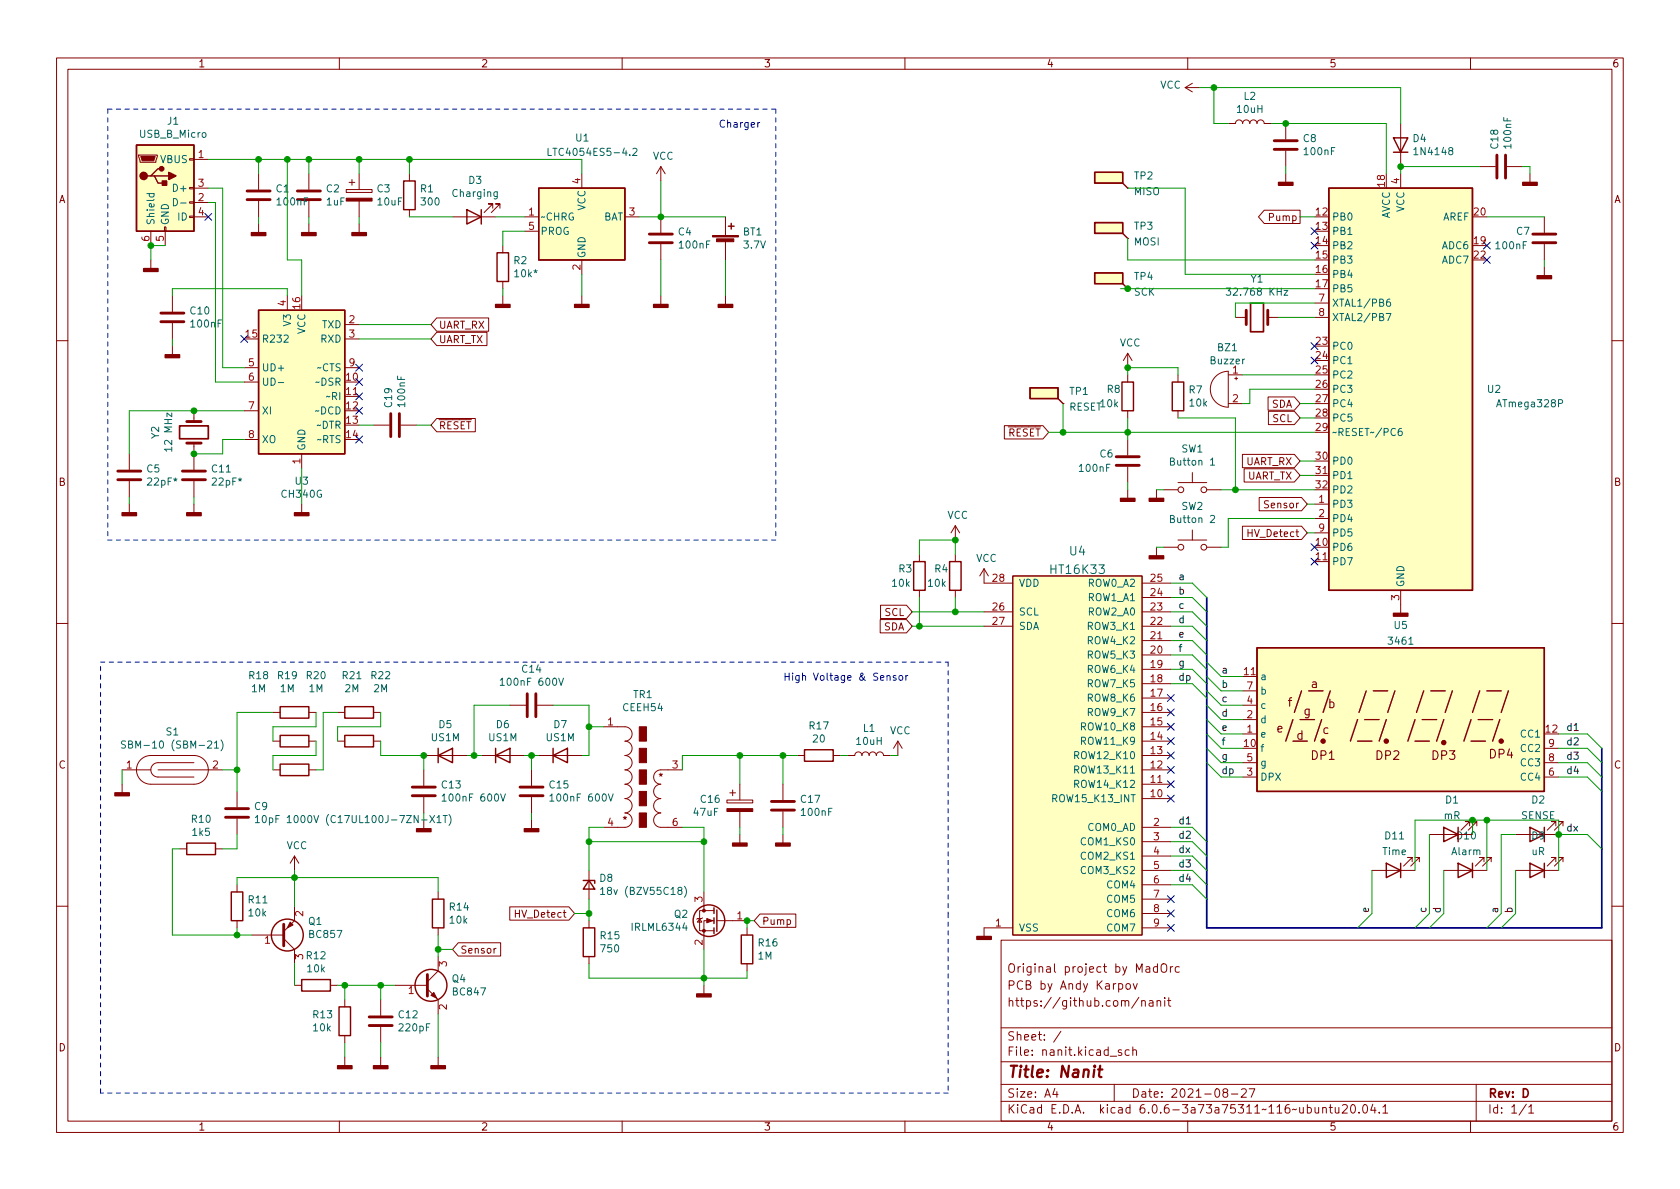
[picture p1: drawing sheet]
<svg xmlns="http://www.w3.org/2000/svg" width="297mm" height="210mm" viewBox="0 0 297 210" stroke-linecap="round" stroke-linejoin="round" font-family="sans-serif">
<g fill="none" stroke="#840000" stroke-width=".18">
<path d="M10 10.2h277v190.1h-277zM12 12.2h273v186.1h-273zM60 10.2v2M110 10.2v2M160 10.2v2M209.5 15.5l1.3 .8M209.5 15.5h2.6M210 10.2v2M210.8 14.7l-1.3 .8M260 10.2v2M24.5 27.4h3.3v.3l-.2 1h-2.8zM33.5 38.2h.8v.3h-.8z"/>
<path d="M33.5 35.7h.8v.2h-.8zM33.5 33.1h.8v.3h-.8zM33.5 28.1h.8v.2h-.8zM34.3 28.2h2.5M34.3 35.8h2.5M34.3 33.3h2.5M34.3 38.3h2.5M45.7 30.7v2.8M45.7 35.6v2.7M45.7 39.6v1.5M54.6 30.7v2.8M54.6 35.6v2.7"/>
<path d="M54.6 39.6v1.5M61.2 33.5h4.6v.5h-4.6zM61.7 32.3h1M62.2 31.7v1.1M63.5 30.7v2.8M63.5 35.6v2.7M63.5 39.6v1.5M72.4 30.7v1.3M72.4 37.1v1.2M80 38.3h7.6M87.1 36.8v-.7h-.7h.7l-1.5 1.5M88.4 36.8v-.7h-.8h.8l-1.5 1.5"/>
<path d="M92.7 38.3h2.5M102.9 30.7v2.6M110.5 38.3h2.5M116.8 29.5l-.7 1.2M116.8 29.5v2.5M116.8 38.3v2.8M116.8 29.5l.8 1.2M128.3 38.3v3.4M199.4 33.3h.1M217.2 21.8h1.2a.64 .64 0 0 1 .7-.6 .64 .64 0 0 1 .6 .6 .64 .64 0 0 1 .6-.6 .64 .64 0 0 1 .7 .6 .64 .64 0 0 1 .6-.6 .64 .64 0 0 1 .6 .6 .64 .64 0 0 1 .7-.6 .64 .64 0 0 1 .6 .6h1.3M223.5 37.2h6.4v2.3h-6.4l-1-1.2zM227.3 21.8v2.8"/>
<path d="M227.3 26.7v2.8M227.3 30.7v1.6M247.6 21.8v7.7M247.6 30.7v2.6M261.6 29.5h2.8M266.4 29.5h2.8M270.5 30.7v1.6M273 38.3v2.8M26.7 40.9v2.5M26.7 46v1.5M29.1 40.1h.2v.8h-.2zM29.2 40.9v2.5"/>
<path d="M30.5 52.3v2.8M30.5 57.1v2.8M50.8 52.3v2.6M61 57.4h2.5M61 59.9h2.5M77.2 56.2h9.2v2.4h-9.2l-1-1.2zM77.2 58.8h8.9v2.3h-8.9l-1-1.2zM88.9 43.4v1.3M88.9 49.8v1.2M88.9 52.3v1.5M92.7 40.9h2.5M102.9 46v2.5"/>
<path d="M102.9 52.3v1.5M116.8 43.2v2.8M116.8 52.3v1.5M128.3 42.7v3.3M128.3 52.3v1.5M199.4 51h.1M199.4 42.2h.1M218.4 56.1h1.9M224.2 56.1h1.9M232.4 56.1h2.5M232.4 53.6h2.5M273 43.2v2.8"/>
<path d="M273 47.2v1.6M10 60.2h2M30.5 61.2v1.5M34.3 72.6v1.9M34.3 78.4v4.7M43.2 65h2.5M43.2 67.6h2.5M43.2 72.6h2.5M43.2 77.7h2.5M61 70.1h2.5M61 65h2.5M66 75.2h2.8"/>
<path d="M70.9 75.2h2.8M77.2 74h6.8v2.4h-6.8l-1-1.2zM177.6 75.3h6.8l1 1.1-1 1.2h-6.8zM188 71.4h.1M199.4 62.5l-.8 1.2M199.4 62.5v2.5M199.4 66.3v1.3M199.4 72.6v1.3M199.4 77.7v2.8M199.4 62.5l.8 1.2M208.3 66.3v1.3M208.3 72.6v1.3"/>
<path d="M214.9 66.6a3.2 3.2 0 0 1 2.3-.9v6.3a3.2 3.2 0 0 1-3-2 3.2 3.2 0 0 1 .7-3.4zM217.2 66.3h2.5M217.2 71.4h2.5M218.3 66.9h.5M218.6 66.7v.5M224.2 70.2h4.7l1 1.2-1 1.1h-4.7zM224.3 72.7h4.6l1 1.2-1 1.2h-4.6zM285 60.2h2M22.9 80.3v2.8M22.9 85.1v2.8M22.9 89.1v1.6M34.3 85.1v2.8"/>
<path d="M34.3 89.1v1.6M53.3 80.3v2.5M53.3 89.1v1.6M162.6 98v1.3M168.9 93l-.8 1.2M168.9 93v2.5M168.9 98v1.3M168.9 93l.8 1.2M199.4 82.5v2.8M199.4 86.6v1.5M204.5 86.6v1.5M204.5 96.8v1.5"/>
<path d="M205.7 96.8h2.6M205.7 86.6h2.6M208.3 95.5h5.1M208.3 85.3h5.1M210.8 83.6v1.7M210.8 93.7v1.8M213.4 96.8h2.5M213.4 86.6h2.5M219.7 80.4h9.2l1 1.1-1 1.2h-9.2zM219.7 93.1h10.4l1 1.1-1 1.2h-10.4zM220 82.9h8.9l1 1.2-1 1.1h-8.9zM222.6 88h7.5l1 1.1-1 1.2h-7.5z"/>
<path d="M232.4 89.1h2.5M232.4 99.3h2.5M232.4 91.7h2.5M232.4 84.1h2.5M232.4 94.2h2.5M10 110.2h2M155.6 109.6h4.7l1 1.1-1 1.2h-4.7zM155.7 107h4.6l1 1.2-1 1.2h-4.6zM162.6 104.4v1.3M168.9 104.4v1.3M174 100.6v2.5h5.1M174 110.7h5.1"/>
<path d="M174 108.2h5.1M174 100.6l-.8 1.2M174 100.6l.8 1.2M179.1 101.8h22.8v63.5h-22.8zM201.9 118.4h5.1M201.9 115.8h5.1M201.9 113.3h5.1M201.9 110.7h5.1M201.9 108.2h5.1M201.9 105.7h5.1M201.9 103.1h5.1M219.7 119.6h2.5"/>
<path d="M247.6 104.4v4.1M285 110.2h2M21.6 136.1h5.1M21.6 138.7v1.5M26.7 133.6a2.54 2.54 0 0 0-2.6 2.5 2.54 2.54 0 0 0 2.6 2.6h7.6a2.54 2.54 0 0 0 2.5-2.6 2.54 2.54 0 0 0-2.5-2.5M27.9 136.1h11.5M34.3 134.9h-6.4a1.27 1.27 0 0 0-1.2 1.2 1.27 1.27 0 0 0 1.2 1.3h6.4M41.9 139.9v2.8M48.3 136.1h1.2M48.3 131.1h1.2M48.3 126h1.2M54.6 136.1h1.3"/>
<path d="M54.6 131.1h1.3M54.6 126h1.3M59.7 131.1h1.3M59.7 126h1.3M66 131.1h1.3M66 126h1.3M74.9 136.1v2.8M74.9 133.6h7.6M85.1 133.6h7.6M90.2 124.7h2.8M94 136.1v2.8M95 124.7h2.8"/>
<path d="M95.2 133.6h7.7M106.7 128.5h3.8a1.27 1.27 0 0 1 1.3 1.3 1.27 1.27 0 0 1-1.3 1.3 1.27 1.27 0 0 1 1.3 1.2 1.27 1.27 0 0 1-1.3 1.3 1.27 1.27 0 0 1 1.3 1.3 1.27 1.27 0 0 1-1.3 1.2 1.27 1.27 0 0 1 1.3 1.3 1.27 1.27 0 0 1-1.3 1.3 1.27 1.27 0 0 1 1.3 1.2 1.27 1.27 0 0 1-1.3 1.3 1.27 1.27 0 0 1 1.3 1.3 1.27 1.27 0 0 1-1.3 1.3 1.27 1.27 0 0 1 1.3 1.2 1.27 1.27 0 0 1-1.3 1.3h-3.8M120.6 136.1h-3.8a1.27 1.27 0 0 0-1.2 1.3 1.27 1.27 0 0 0 1.2 1.3 1.27 1.27 0 0 0-1.2 1.2 1.27 1.27 0 0 0 1.2 1.3 1.27 1.27 0 0 0-1.2 1.3 1.27 1.27 0 0 0 1.2 1.3 1.27 1.27 0 0 0-1.2 1.2 1.27 1.27 0 0 0 1.2 1.3h3.8M129.5 139.7v1M130.8 138.7v2.8M138.4 138.7v2.8M141 133.6h1.2M147.3 133.6h1.3M149.9 133.6h1.2a.64 .64 0 0 1 .7-.6 .64 .64 0 0 1 .6 .6 .64 .64 0 0 1 .6-.6 .64 .64 0 0 1 .7 .6 .64 .64 0 0 1 .6-.6 .64 .64 0 0 1 .6 .6 .64 .64 0 0 1 .7-.6 .64 .64 0 0 1 .6 .6h1.3M158.7 131.1l-.7 1.2M158.7 131.1v2.5M158.7 131.1l.8 1.2"/>
<path d="M201.9 136.1h5.1M201.9 131.1h5.1M201.9 126h5.1M201.9 133.6h5.1M201.9 128.5h5.1M201.9 138.7h5.1M201.9 123.4h5.1M201.9 120.9h5.1M219.7 129.8h2.5M219.7 127.2h2.5M219.7 137.4h2.5M219.7 124.7h2.5"/>
<path d="M219.7 134.9h2.5M219.7 122.2h2.5M273 137.4h2.6M273 134.9h2.6M273 132.3h2.6M31.7 150.1h1.3M38.1 150.1h1.3M41.9 144.8v2.8M41.9 156.5v1.2M52.1 151.4l-.8 1.2M52.1 151.4v2.5M52.1 151.4l.7 1.2"/>
<path d="M74.9 141v2.8M74.9 145v1.6M77.5 157.7v1.3M94 141v2.8M94 145v1.6M104.1 153.9v5.1M124.5 157.7v3.3M128.5 141.5h4.6v.5h-4.6zM129 140.2h1M130.8 143.5v2.8M130.8 147.6v1.5M138.4 143.5v2.8"/>
<path d="M138.4 147.6v1.5M201.9 153.9h5.1M201.9 146.3h5.1M201.9 141.2h5.1M201.9 148.8h5.1M201.9 151.4h5.1M201.9 156.5h5.1M201.9 159h5.1M242.6 153.9h7.6M249.7 152.4v-.8h-.8h.8l-1.5 1.6M251 152.4v-.8h-.8h.8l-1.6 1.6M252.7 147.6h5.1"/>
<path d="M255.3 153.9h7.6M259.8 146v-.7h-.7h.7l-1.5 1.5M261.1 146v-.7h-.8h.8l-1.5 1.5M262.4 152.4v-.8h-.8h.8l-1.5 1.6M263.7 152.4v-.8h-.8h.8l-1.6 1.6M268 153.9h7.6M268 147.6h2.5M273 147.6h2.6M275.1 146v-.7h-.8h.8l-1.5 1.5M275.1 152.4v-.8h-.8h.8l-1.5 1.6M276.4 146v-.7h-.8h.8l-1.6 1.5M276.4 152.4v-.8h-.8h.8l-1.6 1.6"/>
<path d="M10 160.2h2M41.9 162.8v1.3M44.4 165.3h5.8M50.2 166l1.9 1.9v2.5M52.1 160.3v2.5l-1.9 1.9M52.1 174.2h1.2M58.4 174.2h1.3M61 176.8v1.2M67.3 176.8v2.8M69.8 174.2h5.8M75.6 174.9l1.9 1.9v2.5M77.5 164.1v1.2"/>
<path d="M77.5 169.2v2.5l-1.9 1.9M81 166.7h7.5v2.4h-7.5l-1-1.2zM87.7 167.7l-.4 .2M90.1 160.4h10.5l1 1.1-1 1.2h-10.5zM104.1 162.8v1.3M104.1 169.2v1.2M123.7 162.4l.4 .7h-.8zM124.2 162.3l-.1 .1h-.8l-.1 .2M124.5 174.2v1.6M126.2 162.8h-1.7v5.1M126.2 161h-2.5v3.6h2.5M126.7 162.8h5.4"/>
<path d="M132.1 164.1v1.2M132.1 170.4v1.3M134.4 161.6h6.3v2.4h-6.3l-1.1-1.2zM177 166.3h108v32h-108zM179.1 164.1h-5.1v1.5M197.8 174l.4-.1 .3 .3v.4l-.1 .3h-.6M199.2 174l.4-.1 .3 .3v.4l-.3 .3h-.4l-.1-.3v-.4zM200.4 173.9l.3 1 .4-1M201.4 176.4l-1.3 1.9M201.9 177.1l.2-.2 .3 .1 .1 .9M201.9 176.9v1M201.9 164.1h5.1"/>
<path d="M201.9 161.5h5.1M203.2 177h.6l.1 .9M203.9 177.3l-.5 .1a.29 .29 0 0 0-.3 .2 .29 .29 0 0 0 .3 .3h.5M204.6 177.1l.2-.2 .3 .1 .1 .9M204.6 176.9v1M204.6 171l-.4-.1-.3 .3v.4l.2 .3h.5M204.6 170.4v1.5M205.4 170.6a.5 .5 0 0 1 .5-.2 .5 .5 0 0 1 .4 .5v.5a.5 .5 0 0 1-.5 .6 .5 .5 0 0 1-.5-.6zM205.9 176.4v.2M205.9 176.9v1M206.4 176.9h.6M206.6 176.4v1.3l.4 .2"/>
<path d="M206.9 170.9v1M207.4 170.9l-.3 .1-.2 .2M208.5 171l-.4-.1-.3 .3v.4l.1 .3h.6M285 160.2h2M60 198.3v2M61 183.1v1.3M61 186.9v1.6M67.3 181.6v2.8M67.3 186.9v1.6M77.5 186.9v1.6M110 198.3v2M160 198.3v2"/>
<path d="M177 194.8h108M177 191.8h108M177 187.8h108M177 181.8h108M186.5 192.5l-.4 1h1M186.9 193v1M187.6 182.4l-1.3 1.9M197 191.8v3M198.3 185.7l-.4-.1-.2 .2 .1 .3 .5 .1v.4h-.6M199.6 185.7l-.4-.1-.3 .3v.4l.2 .3h.5M200.3 185.8l.2-.2 .4 .1v.9M200.3 185.1v1.5"/>
<path d="M210 198.3v2M216.5 193.2l-.3-.3 .1-.2 .2-.2 .4 .1 .2 .2-.1 .2-.6 .2-.2 .3 .1 .4 .2 .1h.4l.2-.3-.1-.4-.2-.1M217.7 193.5h1.2M219.5 192.7l.6-.2 .2 .2 .1 .3-1 1h1M220.9 192.5h1l-.7 1.5M233.9 196l.2-.2 .3 .1 .1 .9M233.9 195.8v1M235 195.8h.6M235.2 195.3v1.3l.4 .2M236.1 195.8v1h.4l.2-.1M236.7 195.8v1M237.4 195.5l.5-.2 .2 .2 .1 .3-.9 1h.9"/>
<path d="M239 195.4l.1-.1a.81 .81 0 0 1 .6 .7 .81 .81 0 0 1-.3 .8h-.1a.81 .81 0 0 1-.6-.6 .81 .81 0 0 1 .3-.8zM240.3 196.7v.1M241.1 195.5l.2-.2a.81 .81 0 0 1 .6 .7 .81 .81 0 0 1-.3 .8h-.2a.81 .81 0 0 1-.3-1.3zM242.7 195.3l-.3 1h.9M243.1 195.8v1M243.9 196.7v.1M244.5 195.8l.4-.5v1.5M244.5 196.8h.9M260 198.3v2M261 191.8v6.5M269.9 195.3l-1.3 1.9M270.3 195.8l.4-.5v1.5"/>
<path d="M270.3 196.8h.9"/>
<circle cx="208.8" cy="86.6" r=".51"/>
<circle cx="208.8" cy="96.8" r=".51"/>
<circle cx="212.9" cy="86.6" r=".51"/>
<circle cx="212.9" cy="96.8" r=".51"/>
</g>
<path d="M193.6 188.5l-.1 .1v.1l.2-.1-.1-.1-.1 .2M194.2 189.1h.7M194.5 188.5l-.2 1.7 .1 .2 .4 .1" fill="none" stroke="#840000" stroke-width=".4"/>
<g fill="none" stroke="#840000" stroke-width=".25">
<path d="M24.1 25.6h10.2v15.3h-10.2zM26.7 31.1h.6l.6 1.3h1.3M27.3 31.1h2.5M28.6 29.8h-.7l-1.2 1.3h-.7M71.4 32h2v5.1h-2zM82.5 37.1l2.6 1.2-2.6 1.3zM85.1 37.1v2.5M95.2 33.3h15.3v12.7h-15.3zM128.8 40h1M129.3 39.5v1M193.5 39.4h5v1.9h-5zM193.5 30.5h5v1.9h-5z"/>
<path d="M198.5 32.4l.9 .9M234.9 33.3h25.4v71.1h-25.4zM246.4 24.4h2.5l-1.3 2.5zM246.4 26.9h2.5M45.7 54.9h15.3v25.4h-15.3zM87.9 44.7h2v5.1h-2zM193.5 48.3h5v1.9h-5zM198.5 50.2l.9 .8M198.5 41.3l.9 .9M182.1 68.6h5v1.9h-5zM187.1 70.5l.9 .9M198.4 67.6h2v5h-2z"/>
<path d="M207.3 67.6h2v5h-2zM161.5 99.3h2.1v5.1h-2.1zM167.9 99.3h2v5.1h-2zM222.2 114.5h50.8v25.4h-50.8zM49.5 135.1h5.1v2.1h-5.1zM49.5 125h5.1v2h-5.1zM49.5 130h5.1v2.1h-5.1zM61 130h5v2.1h-5zM61 125h5v2h-5zM77.5 133.6l2.5-1.3v2.6zM77.5 132.3v2.6M87.6 133.6l2.6-1.3v2.6z"/>
<path d="M87.6 132.3v2.6M97.8 133.6l2.5-1.3v2.6zM97.8 132.3v2.6M142.2 132.6h5.1v2h-5.1zM228.6 127.2l-1.3 3.9M228.6 131.1h2.5M229.9 127.2h2.5M230.1 122.2l-1.2 3.8M231.4 122.2h2.5M233.7 127.2l-1.3 3.9M235.2 122.2l-1.3 3.8M240 131.1h2.6"/>
<path d="M240 127.2l-1.2 3.9M241.3 127.2h2.5M241.6 122.2l-1.3 3.8M242.8 122.2h2.6M245.1 127.2l-1.3 3.9M246.6 122.2l-1.2 3.8M250.2 131.1h2.5M250.2 127.2l-1.3 3.9M251.5 127.2h2.5M251.7 122.2l-1.3 3.8M253 122.2h2.5M255.3 127.2l-1.3 3.9"/>
<path d="M256.8 122.2l-1.3 3.8M260.1 131.1h2.5M260.1 127.2l-1.3 3.9M261.4 127.2h2.5M261.6 122.2l-1.3 3.8M262.9 122.2h2.5M265.2 127.2l-1.3 3.9M266.7 122.2l-1.3 3.8M33 149.1h5.1v2h-5.1zM40.9 157.7h2v5.1h-2zM76.5 159h2v5.1h-2zM103.1 155.7h2.1v.5"/>
<path d="M104.1 155.7l1.1 1.5h-2.1zM245.1 152.6l2.5 1.3-2.5 1.3zM247.6 152.6v2.6M255.3 146.3l2.5 1.3-2.5 1.2zM257.8 152.6l2.5 1.3-2.5 1.3zM257.8 146.3v2.5M260.3 152.6v2.6M270.5 146.3l2.5 1.3-2.5 1.2zM270.5 152.6l2.5 1.3-2.5 1.3zM273 146.3v2.5M273 152.6v2.6M53.3 173.2h5.1v2.1h-5.1z"/>
<path d="M59.9 178h2.1v5.1h-2.1zM103.1 164.1h2.1v5.1h-2.1zM126.2 160.5v1M126.2 162.3v1M126.2 164.1v1M126.7 160.9v3.8M131.1 165.3h2v5.1h-2z"/>
<circle cx="50.8" cy="165.3" r="2.82"/>
<circle cx="76.2" cy="174.2" r="2.82"/>
<circle cx="125.3" cy="162.8" r="2.79"/>
</g>
<g fill="#840000" stroke="#840000" stroke-width=".25">
<path d="M66 188.5h2.6v.5h-2.6z"/>
<path d="M59.7 188.5h2.5v.5h-2.5z"/>
<path d="M21.6 90.7h2.5v.5h-2.5z"/>
<path d="M29.8 30.5l1.3 .6-1.3 .6z"/>
<path d="M28.7 32h.8v.8h-.8z"/>
<path d="M127 53.8h2.5v.6h-2.5z"/>
<path d="M87.6 53.8h2.6v.6h-2.6z"/>
<path d="M53.3 41.1h2.6v.6h-2.6z"/>
<path d="M62.2 41.1h2.6v.6h-2.6z"/>
<path d="M73.7 146.6h2.5v.5h-2.5z"/>
<path d="M129.5 149.1h2.6v.5h-2.6z"/>
<path d="M137.2 149.1h2.5v.5h-2.5z"/>
<path d="M246.4 108.5h2.5v.5h-2.5z"/>
<path d="M203.2 98.3h2.5v.5h-2.5z"/>
<path d="M172.7 165.6h2.6v.5h-2.6z"/>
<path d="M115.6 53.8h2.5v.6h-2.5z"/>
<path d="M101.6 53.8h2.5v.6h-2.5z"/>
<path d="M123.2 175.8h2.5v.5h-2.5z"/>
<path d="M20.3 140.2h2.6v.5h-2.6z"/>
<path d="M76.2 188.5h2.5v.5h-2.5z"/>
<path d="M92.7 146.6h2.5v.5h-2.5z"/>
<path d="M226.1 32.3h2.5v.5h-2.5z"/>
<path d="M25.4 47.5h2.5v.5h-2.5z"/>
<path d="M44.4 41.1h2.6v.6h-2.6z"/>
<path d="M271.8 48.8h2.5v.5h-2.5z"/>
<path d="M33 90.7h2.6v.5h-2.6z"/>
<path d="M269.2 32.3h2.6v.5h-2.6z"/>
<path d="M52.1 90.7h2.5v.5h-2.5z"/>
<path d="M29.2 62.7h2.5v.5h-2.5z"/>
<path d="M198.1 88.1h2.6v.5h-2.6z"/>
<path d="M203.2 88.1h2.5v.5h-2.5z"/>
<circle cx="25.4" cy="31.1" r=".63"/>
<circle cx="28.6" cy="29.8" r=".38"/>
<circle cx="233.9" cy="131.1" r=".36"/>
<circle cx="245.1" cy="131.1" r=".36"/>
<circle cx="255.3" cy="131.3" r=".36"/>
<circle cx="265.4" cy="131.1" r=".36"/>
</g>
<g fill="none" stroke="#840000" stroke-width=".51">
<path d="M43.7 35.3h4.1M43.7 33.8h4.1M52.6 35.3h4M52.6 33.8h4M225.3 26.4h4.1M225.3 24.9h4.1M264.7 27.4v4.1M266.2 27.4v4.1M28.4 56.9h4.1M28.4 55.4h4.1M114.8 42.9h4.1M114.8 41.4h4.1"/>
<path d="M220.3 54.9v2.5M224.2 54.9v2.5M271 42.9h4.1M271 41.4h4.1M33 78.4h2.6M33 74.5h2.6M69.1 73.1v4.1M70.6 73.1v4.1M20.8 84.8h4.1M20.8 83.3h4.1M32.3 84.8h4M32.3 83.3h4"/>
<path d="M197.4 82.3h4M197.4 80.8h4M72.9 139.2h4.1M91.9 139.2h4.1M93.2 122.7v4M94.7 122.7v4M39.9 144.5h4M39.9 143h4M72.9 140.7h4.1M91.9 140.7h4.1M136.4 143.3h4.1M136.4 141.7h4.1"/>
<path d="M50.2 163.4v3.9M65.3 179.8h4M75.6 172.3v3.8M65.3 181.4h4"/>
</g>
<g fill="#840000" stroke="#840000" stroke-width=".18">
<path d="M51.3 163.1l.5 .5-1 .5z"/>
<path d="M24.9 27.7h2.5l-.2 .7h-2.1z"/>
<path d="M126 41.7h4.6v.2h-4.6z"/>
<path d="M126.7 42.2h3v.5h-3z"/>
<path d="M61.2 35h4.6v.6h-4.6z"/>
<path d="M125 162.4l1 .4-1 .4z"/>
<path d="M128.5 143h4.6v.5h-4.6z"/>
<path d="M113 143.8h1.3v2.5h-1.3z"/>
<path d="M113 139.9h1.3v2.6h-1.3z"/>
<path d="M113 136.1h1.3v2.6h-1.3z"/>
<path d="M113 132.3h1.3v2.6h-1.3z"/>
<path d="M113 128.5h1.3v2.6h-1.3z"/>
<path d="M26.7 133.6h7.6z"/>
<path d="M76.2 176l.5-.5 .5 1z"/>
<circle cx="124.5" cy="164.6" r=".25"/>
<circle cx="124.5" cy="161" r=".25"/>
</g>
<g fill="#ffffc2" stroke="#ffffc2" stroke-width=".18">
<path d="M45.7 54.9h15.3v25.4h-15.3z"/>
<path d="M24.1 25.6h10.2v15.3h-10.2z"/>
<path d="M222.2 114.5h50.8v25.4h-50.8z"/>
<path d="M193.5 48.3h5v1.9h-5z"/>
<path d="M193.5 39.4h5v1.9h-5z"/>
<path d="M193.5 30.5h5v1.9h-5z"/>
<path d="M179.1 101.8h22.8v63.5h-22.8z"/>
<path d="M95.2 33.3h15.3v12.7h-15.3z"/>
<path d="M234.9 33.3h25.4v71.1h-25.4z"/>
<path d="M182.1 68.6h5v1.9h-5z"/>
</g>
<g fill="none" stroke="#006464" stroke-width=".18">
<path d="M26 34.2h1.2M26.5 34.2l-.1 .4 .2 .2 .6-.1v-.5M30.7 35.1a.64 .64 0 0 1 .7 .6 .64 .64 0 0 1-.7 .7zM31.9 35.9h1M87.9 33.9v1l-.2 .3-.3-.1M87.9 34l-.3-.1-.3 .3 .1 .5h.5M96.9 26.2v1.3h.6M111.9 26.3l.5-.1 .2 .4-.8 .9h.8M216.8 50.9h.8l-.4 .5 .3 .1v.6l-.1 .1-.6-.1M227 51.4h.7l-.7 .8h.7M245.1 55.4h.8l-.5 1.3M245.8 52.9l-.4 .1a.86 .86 0 0 0 0 1.2l.4-.2 .1-.4-.3-.2h-.2l-.3 .2"/>
<path d="M49.2 67.6h1M56.4 72.6l-.6 .1M56.4 67.5l-.6 .1M56.7 75.1l-.6 .2M56.7 77.7l-.6 .1M56.7 65l-.6 .1M58.3 70.1l-.6 .1M247.8 75.8h-.4a.85 .85 0 0 0 0 1.2l.5-.1v-.4l-.2-.3-.4 .1-.1 .2M214 91.3l.5-.2 .3 .4-.8 .9h.8M214 81.3l.4-.3v1.3M214 82.3h.8M98.8 119.9l.4 1.3 .4-1.3"/>
<path d="M22.2 131.1l-.5-.1-.2 .1v.4l.6 .2 .1 .4-.2 .2-.5-.1M37.9 131.4l.4-.4v1.3M37.9 132.3h.7M39.1 130.8a1.46 1.46 0 0 1 0 2M88.4 120.3l.4-.4v1.3M88.4 121.2h.8M45.2 144.6l.3-.4v1.3M45.2 145.5h.7M46.5 144.3l.2-.1a.68 .68 0 0 1 .4 .6 .68 .68 0 0 1-.4 .7l-.2-.1-.1-.4zM47.6 144.7l.4-.1 .2 .3-.1 .5h-.5M47.6 144.6v1.3M77.3 144.6l.3-.4v1.3"/>
<path d="M77.3 145.5h.7M78.2 140.8l.3-.4v1.3M78.2 141.7h.7M78.4 144.2h.7M78.7 144.2v1.3M79.4 144a1.46 1.46 0 0 1 0 2M88.5 140.4l.4 1.3 .5-1.3M97.2 140.8l.4-.4v1.3M97.2 141.7h.7M106.2 157.3l.4-.4v1.3M106.2 158.2h.7M107.6 140.4l.4 1.3 .4-1.3"/>
<path d="M121 156.7a1.46 1.46 0 0 1 0 2"/>
</g>
<path d="M221.1 53.6h2.3v5.1h-2.3zM31.7 75.3h5.1v2.3h-5.1z" fill="none" stroke="#840000" stroke-width=".3"/>
<path d="M134.3 21.7l-.3 .2M156.8 119.6l.2-.1h.3l.1 .8M158.4 119.5h-.3l-.2 .1 .1 .2 .4 .1v.3h-.5M159.1 119.5h.3l.2 .2v.4l-.2 .2-.3-.1-.2-.1zM160.2 119.5v.8M160.5 119.5l-.3 .2" fill="none" stroke="#0000c2" stroke-width=".18"/>
<path d="M19 19.3h118.2M19 19.3v76.2M137.2 19.3v76.2M137.2 95.5h-118.2M17.8 117.1h149.8M167.6 117.1v44.4M167.6 161.5v31.8M17.8 193.3v-76.2M167.6 193.3h-149.8" fill="none" stroke="#0000c2" stroke-width=".18" stroke-dasharray=".8 .8"/>
<path d="M213.4 105.7v58.4h69.8v-31.8" fill="none" stroke="#000084" stroke-width=".3"/>
<g fill="none" stroke="#009600" stroke-width=".18">
<path d="M212.1 15.5h35.5v6.3M214.6 15.5v6.3h2.6M36.8 33.3h2.6v31.7h3.8M36.8 28.2h66.1v2.5M36.8 35.8h1.3v31.8h5.1M45.7 28.2v2.5M45.7 38.3v1.3M50.8 28.2v17.8h2.5v6.3M54.6 28.2v2.5M54.6 38.3v1.3M63.5 28.2v2.5M63.5 38.3v1.3"/>
<path d="M72.4 38.3h7.6M72.4 28.2v2.5M87.6 38.3h5.1M113 38.3h15.3M116.8 32v6.3M199.4 33.3h10.1v15.2h22.9M224.8 21.8h20.3v8.9M227.3 29.5v1.2M229.9 38.3h2.5M261.6 29.5h-14v1.2M262.9 38.3h10.1M269.2 29.5h1.3v1.2"/>
<path d="M29.2 43.4h-2.5v2.6M30.5 52.3v-1.3h20.3v1.3M30.5 59.9v1.3M63.5 59.9h12.7M63.5 57.4h12.7M88.9 51v1.3M92.7 40.9h-3.8v2.5M102.9 48.5v3.8M116.8 46v6.3M128.3 46v6.3M198.1 51h34.3M199.4 42.2v3.8h33"/>
<path d="M226.1 56.1h6.3M232.4 53.6h-14v2.5M273 46v1.2M43.2 77.7h-3.8v2.6h-5.1M43.2 72.6h-20.3v7.7M63.5 75.2h2.5M73.7 75.2h2.5M185.4 76.4h47M188 71.4v5M199.4 66.3v-1.3h8.9v1.3M199.4 73.9v3.8M208.3 73.9h10.1v12.7"/>
<path d="M219.7 66.3h12.7M229.9 71.4h2.5M229.9 73.9h2.5M232.4 68.8h-11.4v2.6h-1.3M22.9 87.9v1.2M34.3 87.9v1.2M53.3 82.8v6.3M162.6 98v-2.5h6.3v2.5M199.4 85.3v1.3M204.5 86.6h1.2M204.5 96.8h1.2M215.9 86.6h16.5"/>
<path d="M229.9 81.5h2.5M229.9 84.1h2.5M231.1 89.1h1.3M231.1 94.2h1.3M232.4 91.7h-15.2v5.1h-1.3M161.3 110.7h12.7M161.3 108.2h12.7M162.6 105.7v5M168.9 105.7v2.5M207 115.8h3.8l2.6 2.6M207 118.4h3.8l2.6 2.5M207 110.7h3.8l2.6 2.6"/>
<path d="M207 108.2h3.8l2.6 2.5M207 113.3h3.8l2.6 2.5M207 103.1h3.8l2.6 2.6M207 105.7h3.8l2.6 2.5M213.4 119.6l2.5 2.6h3.8M213.4 117.1l2.5 2.5h3.8M21.6 136.1v2.6M39.4 136.1h2.5M48.3 126h-6.4v13.9M55.9 126v2.5h-7.6v2.6M55.9 131.1v2.5h-7.6v2.5M59.7 126h-2.6v10.1h-1.2"/>
<path d="M67.3 126v2.5h-7.6v2.6M67.3 131.1v2.5h7.6v2.5M82.5 133.6h2.6M90.2 124.7h-6.4v8.9M92.7 133.6h2.5M94 133.6v2.5M97.8 124.7h6.3v8.9h-1.2M104.1 128.5h2.6M130.8 133.6v5.1M138.4 133.6v5.1M141 133.6h-20.4v2.5M148.6 133.6h1.3"/>
<path d="M157.5 133.6h1.2M207 120.9h3.8l2.6 2.5M213.4 132.3l2.5 2.6h3.8M213.4 134.9l2.5 2.5h3.8M213.4 129.8l2.5 2.5h3.8M213.4 127.2l2.5 2.6h3.8M213.4 122.2l2.5 2.5h3.8M213.4 124.7l2.5 2.5h3.8M275.6 134.9h5.1l2.5 2.5M275.6 137.4h5.1l2.5 2.5M275.6 132.3h5.1l2.5 2.6M275.6 129.8h5.1l2.5 2.5"/>
<path d="M31.7 150.1h-1.2v15.2h13.9M41.9 147.6v2.5h-2.5M41.9 156.5v-1.3h35.6v2.5M52.1 153.9v6.4M94 143.8v1.2M104.1 148.8h20.4M104.1 159v3.8M106.7 146.3h-2.6v7.6M120.6 146.3h3.9v11.4M130.8 146.3v1.3M138.4 146.3v1.3M207 153.9h3.8l2.6 2.6"/>
<path d="M207 156.5h3.8l2.6 2.5M207 146.3h3.8l2.6 2.5M207 148.8h3.8l2.6 2.6M207 151.4h3.8l2.6 2.5M242.6 153.9v7.6l-2.6 2.6M250.2 153.9v-8.9h25.4v8.9M252.7 147.6v13.9l-2.5 2.6M255.3 153.9v7.6l-2.6 2.6M260.3 145v2.6M262.9 145v8.9M268 153.9v7.6l-2.6 2.6M268 147.6h-2.6v13.9l-2.5 2.6"/>
<path d="M275.6 147.6h5.1l2.5 2.5M41.9 164.1v1.2M52.1 170.4v3.8M59.7 174.2h10.1M61 174.2v2.6M67.3 174.2v2.6M77.5 165.3v3.9M77.5 179.3v7.6M77.5 167.9h2.5M101.6 161.5h2.5M104.1 170.4v2.6h28v-1.3M124.5 167.9v6.3"/>
<path d="M133.3 162.8h-1.2v1.3M61 184.4v2.5M67.3 184.4v2.5"/>
</g>
<g fill="none" stroke="#000084" stroke-width=".18">
<path d="M36.2 37.7l1.2 1.3M37.4 37.7l-1.2 1.3M42.6 59.3l1.2 1.2M43.8 59.3l-1.2 1.2M231.8 42.8l1.2 1.2M231.8 40.3l1.2 1.2M233 42.8l-1.2 1.2M233 40.3l-1.2 1.2M262.3 45.4l1.2 1.2M262.3 42.8l1.2 1.2M263.5 45.4l-1.2 1.2M263.5 42.8l-1.2 1.2"/>
<path d="M62.9 66.9l1.2 1.3M62.9 64.4l1.2 1.2M62.9 77.1l1.2 1.2M62.9 72l1.2 1.2M62.9 69.5l1.2 1.2M64.1 66.9l-1.2 1.3M64.1 64.4l-1.2 1.2M64.1 77.1l-1.2 1.2M64.1 72l-1.2 1.2M64.1 69.5l-1.2 1.2M231.8 63.1l1.2 1.3M231.8 60.6l1.2 1.2"/>
<path d="M233 63.1l-1.2 1.3M233 60.6l-1.2 1.2M231.8 96.2l1.2 1.2M231.8 98.7l1.2 1.2M233 96.2l-1.2 1.2M233 98.7l-1.2 1.2M206.4 135.5l1.2 1.2M206.4 133l1.2 1.2M206.4 130.4l1.2 1.3M206.4 127.9l1.2 1.2M206.4 125.4l1.2 1.2M206.4 122.8l1.2 1.2"/>
<path d="M206.4 138.1l1.2 1.2M207.6 135.5l-1.2 1.2M207.6 133l-1.2 1.2M207.6 130.4l-1.2 1.3M207.6 127.9l-1.2 1.2M207.6 125.4l-1.2 1.2M207.6 122.8l-1.2 1.2M207.6 138.1l-1.2 1.2M206.4 158.4l1.2 1.2M206.4 140.6l1.2 1.2M207.6 158.4l-1.2 1.2M207.6 140.6l-1.2 1.2"/>
<path d="M206.4 160.9l1.2 1.2M206.4 163.5l1.2 1.2M207.6 160.9l-1.2 1.2M207.6 163.5l-1.2 1.2"/>
</g>
<g fill="#009600" stroke="#009600" stroke-width=".18">
<circle cx="26.7" cy="43.4" r=".51"/>
<circle cx="45.7" cy="28.2" r=".51"/>
<circle cx="50.8" cy="28.2" r=".51"/>
<circle cx="34.3" cy="72.6" r=".51"/>
<circle cx="94" cy="133.6" r=".51"/>
<circle cx="104.1" cy="128.5" r=".51"/>
<circle cx="67.3" cy="174.2" r=".51"/>
<circle cx="77.5" cy="167.9" r=".51"/>
<circle cx="74.9" cy="133.6" r=".51"/>
<circle cx="61" cy="174.2" r=".51"/>
<circle cx="83.8" cy="133.6" r=".51"/>
<circle cx="104.1" cy="148.8" r=".51"/>
<circle cx="34.3" cy="80.3" r=".51"/>
<circle cx="41.9" cy="136.1" r=".51"/>
<circle cx="54.6" cy="28.2" r=".51"/>
<circle cx="63.5" cy="28.2" r=".51"/>
<circle cx="52.1" cy="155.2" r=".51"/>
<circle cx="41.9" cy="165.3" r=".51"/>
<circle cx="116.8" cy="38.3" r=".51"/>
<circle cx="72.4" cy="28.2" r=".51"/>
<circle cx="104.1" cy="161.5" r=".51"/>
<circle cx="130.8" cy="133.6" r=".51"/>
<circle cx="124.5" cy="148.8" r=".51"/>
<circle cx="124.5" cy="173" r=".51"/>
<circle cx="132.1" cy="162.8" r=".51"/>
<circle cx="138.4" cy="133.6" r=".51"/>
<circle cx="168.9" cy="108.2" r=".51"/>
<circle cx="162.6" cy="110.7" r=".51"/>
<circle cx="168.9" cy="95.5" r=".51"/>
<circle cx="260.3" cy="145" r=".51"/>
<circle cx="262.9" cy="145" r=".51"/>
<circle cx="218.4" cy="86.6" r=".51"/>
<circle cx="199.4" cy="51" r=".51"/>
<circle cx="214.6" cy="15.5" r=".51"/>
<circle cx="227.3" cy="21.8" r=".51"/>
<circle cx="275.6" cy="147.6" r=".51"/>
<circle cx="247.7" cy="29.5" r=".51"/>
<circle cx="199.4" cy="65" r=".51"/>
<circle cx="188" cy="76.4" r=".51"/>
<circle cx="199.4" cy="76.4" r=".51"/>
</g>
<text font-size="2.8" fill="#840000" x="178" y="190.6">Title: Nanit</text>
<g font-size="2.1" fill="#006464">
<text x="186" y="101.5">HT16K33</text>
<text x="189.1" y="98.2">U4</text>
</g>
<g font-size="2.1" fill="#840000">
<text x="227.7" y="125">f</text>
<text x="231.8" y="121.7">a</text>
<text x="234.8" y="125.2">b</text>
<text x="225.7" y="129.5">e</text>
<text x="229.2" y="130.8">d</text>
<text x="230.5" y="126.5">g</text>
<text x="233.9" y="129.8">c</text>
<text x="231.9" y="134.4">DP1</text>
<text x="243.3" y="134.4">DP2</text>
<text x="253.2" y="134.4">DP3</text>
<text x="263.4" y="134.1">DP4</text>
<text x="178" y="172">Original project by MadOrc</text>
<text x="178" y="178">https://github.com/nanit</text>
<text x="178" y="175">PCB by Andy Karpov</text>
<text x="178" y="184">Sheet: /</text>
<text x="178" y="186.7">File: nanit.kicad_sch</text>
<text x="178" y="196.9">KiCad E.D.A. kicad 6.0.6-3a73a75311~116~ubuntu20.04.1</text>
<text x="178" y="194.1">Size: A4</text>
<text x="200" y="194.1">Date: 2021-08-27</text>
<text x="263" y="194.1">Rev: D</text>
<text x="263" y="196.9">Id: 1/1</text>
</g>
<g font-size="1.8" fill="#840000">
<text x="35" y="11.9">1</text>
<text x="85" y="11.9">2</text>
<text x="135" y="11.9">3</text>
<text x="185" y="11.9">4</text>
<text x="235" y="11.9">5</text>
<text x="285" y="11.9">6</text>
<text x="10.3" y="35.9">A</text>
<text x="285.3" y="35.9">A</text>
<text x="224.6" y="39.1">Pump</text>
<text x="77.5" y="58.1">UART_RX</text>
<text x="77.5" y="60.7">UART_TX</text>
<text x="77.5" y="75.9">~{RESET}</text>
<text x="176.8" y="77.2">~{RESET}</text>
<text x="224.8" y="72.1">SDA</text>
<text x="225" y="74.6">SCL</text>
<text x="220.2" y="82.3">UART_RX</text>
<text x="10.3" y="85.9">B</text>
<text x="220.4" y="84.8">UART_TX</text>
<text x="223.8" y="89.9">Sensor</text>
<text x="285.3" y="85.9">B</text>
<text x="221" y="95">HV_Detect</text>
<text x="156.2" y="111.5">SDA</text>
<text x="156.4" y="108.9">SCL</text>
<text x="10.3" y="135.9">C</text>
<text x="285.3" y="135.9">C</text>
<text x="116.5" y="138">*</text>
<text x="110.1" y="145.7">*</text>
<text x="257.6" y="148.4">D10</text>
<text x="91.4" y="162.3">HV_Detect</text>
<text x="134.7" y="163.5">Pump</text>
<text x="81.3" y="168.6">Sensor</text>
<text x="10.3" y="185.9">D</text>
<text x="285.3" y="185.9">D</text>
<text x="35" y="199.9">1</text>
<text x="85" y="199.9">2</text>
<text x="135" y="199.9">3</text>
<text x="185" y="199.9">4</text>
<text x="235" y="199.9">5</text>
<text x="285" y="199.9">6</text>
</g>
<g font-size="1.8" fill="#006464">
<text x="205.1" y="15.7">VCC</text>
<text x="219.9" y="17.6">L2</text>
<text x="29.6" y="22">J1</text>
<text x="218.8" y="20">10uH</text>
<text x="24.8" y="24.4">USB_B_Micro</text>
<text x="28.4" y="28.8">VBUS</text>
<text x="97.9" y="27.6">LTC4054ES5-4.2</text>
<text x="101.8" y="25">U1</text>
<text x="115.4" y="28.2">VCC</text>
<text x="230.4" y="25.1">C8</text>
<text x="230.7" y="27.4">100nF</text>
<text x="249.8" y="25.1">D4</text>
<text x="250.3" y="27.4">1N4148</text>
<text x="264.9" y="26.2" transform="rotate(-90 264.9 26.2)">C18</text>
<text x="267.2" y="26.1" transform="rotate(-90 267.2 26.1)">100nF</text>
<text x="31" y="33.9">D+</text>
<text x="48.8" y="34">C1</text>
<text x="57.7" y="34">C2</text>
<text x="66.7" y="34">C3</text>
<text x="74.4" y="34">R1</text>
<text x="80.1" y="34.8">Charging</text>
<text x="82.9" y="32.5">D3</text>
<text x="200.5" y="34.5">MISO</text>
<text x="200.6" y="31.7">TP2</text>
<text x="27.3" y="39.9" transform="rotate(-90 27.3 39.9)">Shield</text>
<text x="29.8" y="39.9" transform="rotate(-90 29.8 39.9)">GND</text>
<text x="31.5" y="39">ID</text>
<text x="49.1" y="36.3">100nF</text>
<text x="57.8" y="36.3">1uF</text>
<text x="66.8" y="36.3">10uF</text>
<text x="74.6" y="36.3">300</text>
<text x="95.5" y="39">~CHRG</text>
<text x="95.5" y="41.5">PROG</text>
<text x="103.5" y="37.3" transform="rotate(-90 103.5 37.3)">VCC</text>
<text x="106.6" y="39">BAT</text>
<text x="119.9" y="41.6">C4</text>
<text x="131.4" y="41.6">BT1</text>
<text x="200.6" y="40.6">TP3</text>
<text x="235.5" y="39">PB0</text>
<text x="235.5" y="41.5">PB1</text>
<text x="245.7" y="38.8" transform="rotate(-90 245.7 38.8)">AVCC</text>
<text x="248.3" y="37.5" transform="rotate(-90 248.3 37.5)">VCC</text>
<text x="255" y="39">AREF</text>
<text x="268.2" y="41.5">C7</text>
<text x="90.9" y="46.7">R2</text>
<text x="103.5" y="45.7" transform="rotate(-90 103.5 45.7)">GND</text>
<text x="120.2" y="43.9">100nF</text>
<text x="131.6" y="43.9">3.7V</text>
<text x="200.5" y="43.4">MOSI</text>
<text x="235.5" y="44.1">PB2</text>
<text x="235.5" y="46.6">PB3</text>
<text x="255" y="44.1">ADC6</text>
<text x="255" y="46.6">ADC7</text>
<text x="264.6" y="44.1">100nF</text>
<text x="91.1" y="49">10k*</text>
<text x="200.5" y="52.3">SCK</text>
<text x="200.6" y="49.5">TP4</text>
<text x="217.6" y="52.3">32.768 KHz</text>
<text x="221.2" y="50">Y1</text>
<text x="235.5" y="49.1">PB4</text>
<text x="235.5" y="51.7">PB5</text>
<text x="33.7" y="55.6">C10</text>
<text x="33.9" y="57.9">100nF</text>
<text x="51.4" y="57.5" transform="rotate(-90 51.4 57.5)">V3</text>
<text x="54" y="59.1" transform="rotate(-90 54 59.1)">VCC</text>
<text x="56.9" y="58">TXD</text>
<text x="235.5" y="54.2">XTAL1/PB6</text>
<text x="235.5" y="56.8">XTAL2/PB7</text>
<text x="46.2" y="60.6">R232</text>
<text x="46.2" y="65.7">UD+</text>
<text x="56.7" y="60.6">RXD</text>
<text x="56.9" y="65.7">~CTS</text>
<text x="198" y="61.3">VCC</text>
<text x="214.1" y="64.4">Buzzer</text>
<text x="215.3" y="62.1">BZ1</text>
<text x="235.5" y="61.8">PC0</text>
<text x="235.5" y="64.4">PC1</text>
<text x="46.2" y="68.2">UD-</text>
<text x="56.7" y="68.2">~DSR</text>
<text x="58.7" y="70.7">~RI</text>
<text x="69.3" y="72" transform="rotate(-90 69.3 72)">C19</text>
<text x="71.6" y="71.8" transform="rotate(-90 71.6 71.8)">100nF</text>
<text x="189.2" y="69.8">TP1</text>
<text x="195.8" y="69.5">R8</text>
<text x="210.2" y="69.6">R7</text>
<text x="210.4" y="71.9">10k</text>
<text x="235.5" y="66.9">PC2</text>
<text x="235.5" y="69.5">PC3</text>
<text x="263" y="69.5">U2</text>
<text x="28.1" y="77.5" transform="rotate(-90 28.1 77.5)">Y2</text>
<text x="46.2" y="73.3">XI</text>
<text x="56.6" y="73.3">~DCD</text>
<text x="56.8" y="75.8">~DTR</text>
<text x="189" y="72.6">RESET</text>
<text x="194.6" y="72">10k</text>
<text x="235.5" y="72">PC4</text>
<text x="235.5" y="74.5">PC5</text>
<text x="235.5" y="77.1">~RESET~/PC6</text>
<text x="265" y="72">ATmega328P</text>
<text x="26" y="83.5">C5</text>
<text x="30.4" y="79.5" transform="rotate(-90 30.4 79.5)">12 MHz</text>
<text x="37.5" y="83.5">C11</text>
<text x="46.2" y="78.4">XO</text>
<text x="54" y="79.8" transform="rotate(-90 54 79.8)">GND</text>
<text x="56.9" y="78.4">~RTS</text>
<text x="191" y="83.4">100nF</text>
<text x="194.5" y="80.9">C6</text>
<text x="207.2" y="82.3">Button 1</text>
<text x="208.9" y="80">SW1</text>
<text x="235.5" y="82.2">PD0</text>
<text x="26.3" y="85.8">22pF*</text>
<text x="37.7" y="85.8">22pF*</text>
<text x="49.9" y="88">CH340G</text>
<text x="52.2" y="85.7">U3</text>
<text x="235.5" y="89.8">PD3</text>
<text x="235.5" y="84.7">PD1</text>
<text x="235.5" y="87.2">PD2</text>
<text x="167.5" y="91.7">VCC</text>
<text x="207.2" y="92.5">Button 2</text>
<text x="208.9" y="90.2">SW2</text>
<text x="235.5" y="92.3">PD4</text>
<text x="235.5" y="94.9">PD5</text>
<text x="158.9" y="101.2">R3</text>
<text x="165.3" y="101.2">R4</text>
<text x="172.6" y="99.4">VCC</text>
<text x="235.5" y="97.4">PD6</text>
<text x="235.5" y="99.9">PD7</text>
<text x="157.8" y="103.8">10k</text>
<text x="164.2" y="103.8">10k</text>
<text x="180.1" y="103.8">VDD</text>
<text x="192.4" y="106.3">ROW1_A1</text>
<text x="192.4" y="103.8">ROW0_A2</text>
<text x="248.3" y="103.9" transform="rotate(-90 248.3 103.9)">GND</text>
<text x="180.1" y="108.8">SCL</text>
<text x="180.1" y="111.4">SDA</text>
<text x="192.4" y="113.9">ROW4_K2</text>
<text x="192.4" y="111.4">ROW3_K1</text>
<text x="192.4" y="108.8">ROW2_A0</text>
<text x="245.7" y="114">3461</text>
<text x="246.5" y="111.2">U5</text>
<text x="92.4" y="118.9">C14</text>
<text x="192.4" y="119">ROW6_K4</text>
<text x="192.4" y="116.5">ROW5_K3</text>
<text x="44.1" y="120.1">R18</text>
<text x="44.5" y="122.4">1M</text>
<text x="49.2" y="120.1">R19</text>
<text x="49.6" y="122.4">1M</text>
<text x="54.3" y="120.1">R20</text>
<text x="54.7" y="122.4">1M</text>
<text x="60.6" y="120.1">R21</text>
<text x="61" y="122.4">2M</text>
<text x="65.7" y="120.1">R22</text>
<text x="66.1" y="122.4">2M</text>
<text x="89.1" y="121.3">100nF 600V</text>
<text x="110.2" y="125.7">CEEH54</text>
<text x="112" y="123.4">TR1</text>
<text x="192.4" y="124.1">ROW8_K6</text>
<text x="192.4" y="121.5">ROW7_K5</text>
<text x="222.8" y="120.3">a</text>
<text x="222.8" y="125.3">c</text>
<text x="222.8" y="122.8">b</text>
<text x="29.4" y="130">S1</text>
<text x="76.3" y="131.1">US1M</text>
<text x="77.6" y="128.7">D5</text>
<text x="86.4" y="131.1">US1M</text>
<text x="87.8" y="128.7">D6</text>
<text x="96.6" y="131.1">US1M</text>
<text x="97.9" y="128.7">D7</text>
<text x="143.2" y="129">R17</text>
<text x="143.8" y="131.3">20</text>
<text x="151.5" y="131.7">10uH</text>
<text x="152.6" y="129.4">L1</text>
<text x="157.3" y="129.8">VCC</text>
<text x="191.4" y="131.7">ROW11_K9</text>
<text x="191.4" y="129.2">ROW10_K8</text>
<text x="192.4" y="126.6">ROW9_K7</text>
<text x="222.8" y="130.4">e</text>
<text x="222.8" y="127.9">d</text>
<text x="269" y="130.4">CC1</text>
<text x="23.2" y="132.4">SBM-10 (SBM-21)</text>
<text x="190.4" y="136.8">ROW13_K11</text>
<text x="190.4" y="134.2">ROW12_K10</text>
<text x="222.8" y="133">f</text>
<text x="222.8" y="135.5">g</text>
<text x="269" y="135.5">CC3</text>
<text x="269" y="133">CC2</text>
<text x="45" y="143.2">C9</text>
<text x="78.2" y="139.4">C13</text>
<text x="78.8" y="141.7">100nF 600V</text>
<text x="97.2" y="139.4">C15</text>
<text x="97.9" y="141.7">100nF 600V</text>
<text x="123.9" y="142">C16</text>
<text x="141.7" y="142">C17</text>
<text x="186.6" y="141.9">ROW15_K13_INT</text>
<text x="190.4" y="139.3">ROW14_K12</text>
<text x="222.8" y="138">DPX</text>
<text x="255.6" y="142.1">D1</text>
<text x="269" y="138">CC4</text>
<text x="270.8" y="142.1">D2</text>
<text x="33.9" y="145.5">R10</text>
<text x="34.1" y="147.8">1k5</text>
<text x="122.7" y="144.3">47uF</text>
<text x="141.8" y="144.3">100nF</text>
<text x="191.4" y="149.5">COM1_KS0</text>
<text x="192.3" y="146.9">COM0_AD</text>
<text x="244.9" y="148.4">D11</text>
<text x="255.3" y="144.9">mR</text>
<text x="269" y="144.9">SENSE</text>
<text x="270.8" y="148.4">D9</text>
<text x="50.6" y="150.2">VCC</text>
<text x="106.1" y="155.9">D8</text>
<text x="191.4" y="152">COM2_KS1</text>
<text x="191.4" y="154.6">COM3_KS2</text>
<text x="244.5" y="151.2">Time</text>
<text x="256.8" y="151.2">Alarm</text>
<text x="270.8" y="151.2">uR</text>
<text x="44" y="159.7">R11</text>
<text x="79.6" y="161">R14</text>
<text x="107.1" y="158.2">18v (BZV55C18)</text>
<text x="195.8" y="157.1">COM4</text>
<text x="195.8" y="159.6">COM5</text>
<text x="44" y="162">10k</text>
<text x="54.6" y="163.5">Q1</text>
<text x="54.8" y="165.9">BC857</text>
<text x="79.6" y="163.3">10k</text>
<text x="106.2" y="166.1">R15</text>
<text x="111.9" y="164.6">IRLML6344</text>
<text x="119.2" y="162.3">Q2</text>
<text x="134.2" y="167.4">R16</text>
<text x="180.1" y="164.7">VSS</text>
<text x="195.8" y="162.2">COM6</text>
<text x="195.8" y="164.7">COM7</text>
<text x="54.3" y="169.6">R12</text>
<text x="54.4" y="171.9">10k</text>
<text x="80" y="173.7">Q4</text>
<text x="106.3" y="168.4">750</text>
<text x="134" y="169.7">1M</text>
<text x="80.2" y="176">BC847</text>
<text x="55.4" y="180.1">R13</text>
<text x="55.4" y="182.4">10k</text>
<text x="70.5" y="180.1">C12</text>
<text x="70.7" y="182.4">220pF</text>
</g>
<g font-size="1.8" fill="#0000c2">
<text x="127" y="22.6">Charger</text>
<text x="138.4" y="120.4">High Voltage &amp; Sensor</text>
</g>
<g font-size="1.8" fill="#a90000">
<text x="35.1" y="27.9">1</text>
<text x="35.1" y="35.6">2</text>
<text x="35.1" y="33">3</text>
<text x="102.6" y="32.5" transform="rotate(-90 102.6 32.5)">4</text>
<text x="244.9" y="33" transform="rotate(-90 244.9 33)">18</text>
<text x="247.4" y="32.5" transform="rotate(-90 247.4 32.5)">4</text>
<text x="35.1" y="38.1">4</text>
<text x="93.5" y="38.1">1</text>
<text x="93.5" y="40.6">5</text>
<text x="111.3" y="38.1">3</text>
<text x="232.7" y="38.1">12</text>
<text x="232.7" y="40.6">13</text>
<text x="260.6" y="38.1">20</text>
<text x="26.4" y="42.7" transform="rotate(-90 26.4 42.7)">6</text>
<text x="29" y="42.7" transform="rotate(-90 29 42.7)">5</text>
<text x="102.6" y="47.7" transform="rotate(-90 102.6 47.7)">2</text>
<text x="232.7" y="43.2">14</text>
<text x="232.7" y="45.7">15</text>
<text x="260.6" y="43.2">19</text>
<text x="260.6" y="45.7">22</text>
<text x="232.7" y="48.3">16</text>
<text x="232.7" y="50.8">17</text>
<text x="233.2" y="53.3">7</text>
<text x="43.5" y="59.7">15</text>
<text x="50.5" y="54.1" transform="rotate(-90 50.5 54.1)">4</text>
<text x="53.1" y="54.6" transform="rotate(-90 53.1 54.6)">16</text>
<text x="61.7" y="57.1">2</text>
<text x="61.7" y="59.7">3</text>
<text x="233.2" y="55.9">8</text>
<text x="44" y="64.8">5</text>
<text x="61.7" y="64.8">9</text>
<text x="232.7" y="61">23</text>
<text x="232.7" y="63.5">24</text>
<text x="44" y="67.3">6</text>
<text x="61.2" y="67.3">10</text>
<text x="61.2" y="69.8">11</text>
<text x="217.9" y="66">1</text>
<text x="217.9" y="71.1">2</text>
<text x="232.7" y="66">25</text>
<text x="232.7" y="68.6">26</text>
<text x="232.7" y="71.1">27</text>
<text x="44" y="72.4">7</text>
<text x="44" y="77.5">8</text>
<text x="61.2" y="72.4">12</text>
<text x="61.2" y="74.9">13</text>
<text x="61.2" y="77.5">14</text>
<text x="232.7" y="73.7">28</text>
<text x="232.7" y="76.2">29</text>
<text x="53.1" y="82" transform="rotate(-90 53.1 82)">1</text>
<text x="232.7" y="81.3">30</text>
<text x="232.7" y="83.8">31</text>
<text x="232.7" y="86.4">32</text>
<text x="233.2" y="88.9">1</text>
<text x="233.2" y="91.4">2</text>
<text x="233.2" y="94">9</text>
<text x="232.7" y="96.5">10</text>
<text x="232.7" y="99.1">11</text>
<text x="175.5" y="107.9">26</text>
<text x="175.5" y="102.9">28</text>
<text x="203.5" y="107.9">23</text>
<text x="203.5" y="105.4">24</text>
<text x="203.5" y="102.9">25</text>
<text x="247.4" y="106.2" transform="rotate(-90 247.4 106.2)">3</text>
<text x="175.5" y="110.5">27</text>
<text x="203.5" y="113">21</text>
<text x="203.5" y="110.5">22</text>
<text x="203.5" y="118.1">19</text>
<text x="203.5" y="115.6">20</text>
<text x="220" y="119.4">11</text>
<text x="203.5" y="125.7">16</text>
<text x="203.5" y="123.2">17</text>
<text x="203.5" y="120.6">18</text>
<text x="220.5" y="124.5">4</text>
<text x="220.5" y="121.9">7</text>
<text x="107.5" y="128.3">1</text>
<text x="203.5" y="130.8">14</text>
<text x="203.5" y="128.3">15</text>
<text x="220.5" y="129.5">1</text>
<text x="220.5" y="127">2</text>
<text x="273.3" y="129.5">12</text>
<text x="22.4" y="135.9">1</text>
<text x="37.6" y="135.9">2</text>
<text x="118.9" y="135.9">3</text>
<text x="203.5" y="135.9">12</text>
<text x="203.5" y="133.3">13</text>
<text x="220" y="132.1">10</text>
<text x="220.5" y="137.2">3</text>
<text x="220.5" y="134.6">5</text>
<text x="273.8" y="137.2">6</text>
<text x="273.8" y="134.6">8</text>
<text x="273.8" y="132.1">9</text>
<text x="203.5" y="141">10</text>
<text x="203.5" y="138.4">11</text>
<text x="107.5" y="146">4</text>
<text x="118.9" y="146">6</text>
<text x="204" y="146">2</text>
<text x="204" y="148.6">3</text>
<text x="204" y="151.1">4</text>
<text x="204" y="153.7">5</text>
<text x="124.2" y="159.5" transform="rotate(-90 124.2 159.5)">3</text>
<text x="204" y="156.2">6</text>
<text x="204" y="158.7">7</text>
<text x="204" y="161.3">8</text>
<text x="46.8" y="166.9">1</text>
<text x="53.6" y="162" transform="rotate(-90 53.6 162)">2</text>
<text x="124.2" y="167.1" transform="rotate(-90 124.2 167.1)">2</text>
<text x="130.3" y="162.6">1</text>
<text x="176" y="163.8">1</text>
<text x="204" y="163.8">9</text>
<text x="53.6" y="169.7" transform="rotate(-90 53.6 169.7)">3</text>
<text x="79" y="170.9" transform="rotate(-90 79 170.9)">3</text>
<text x="72.2" y="175.8">1</text>
<text x="79" y="178.5" transform="rotate(-90 79 178.5)">2</text>
</g>
<g font-size="1.8" fill="#0f0f0f">
<text x="208.3" y="102.6">a</text>
<text x="208.3" y="107.7">c</text>
<text x="208.3" y="105.1">b</text>
<text x="208.3" y="110.2">d</text>
<text x="208.3" y="112.7">e</text>
<text x="208.3" y="115.3">f</text>
<text x="208.3" y="117.8">g</text>
<text x="215.9" y="119.1">a</text>
<text x="208.3" y="120.4">dp</text>
<text x="215.9" y="121.6">b</text>
<text x="215.9" y="124.2">c</text>
<text x="215.9" y="126.7">d</text>
<text x="215.9" y="131.8">f</text>
<text x="215.9" y="129.2">e</text>
<text x="276.9" y="129.2">d1</text>
<text x="276.9" y="131.8">d2</text>
<text x="215.9" y="134.3">g</text>
<text x="215.9" y="136.9">dp</text>
<text x="276.9" y="134.3">d3</text>
<text x="276.9" y="136.9">d4</text>
<text x="208.3" y="145.8">d1</text>
<text x="208.3" y="148.3">d2</text>
<text x="276.9" y="147">dx</text>
<text x="208.3" y="150.8">dx</text>
<text x="208.3" y="153.4">d3</text>
<text x="208.3" y="155.9">d4</text>
<text x="242" y="161.3" transform="rotate(-90 242 161.3)">e</text>
<text x="252.2" y="161.3" transform="rotate(-90 252.2 161.3)">c</text>
<text x="254.7" y="161.3" transform="rotate(-90 254.7 161.3)">d</text>
<text x="264.9" y="161.3" transform="rotate(-90 264.9 161.3)">a</text>
<text x="267.4" y="161.3" transform="rotate(-90 267.4 161.3)">b</text>
</g>
<text font-size="1.8" fill="#009600" x="48.1" y="145.5">10pF 1000V (C17UL100J-7ZN-X1T)</text>
</svg>
